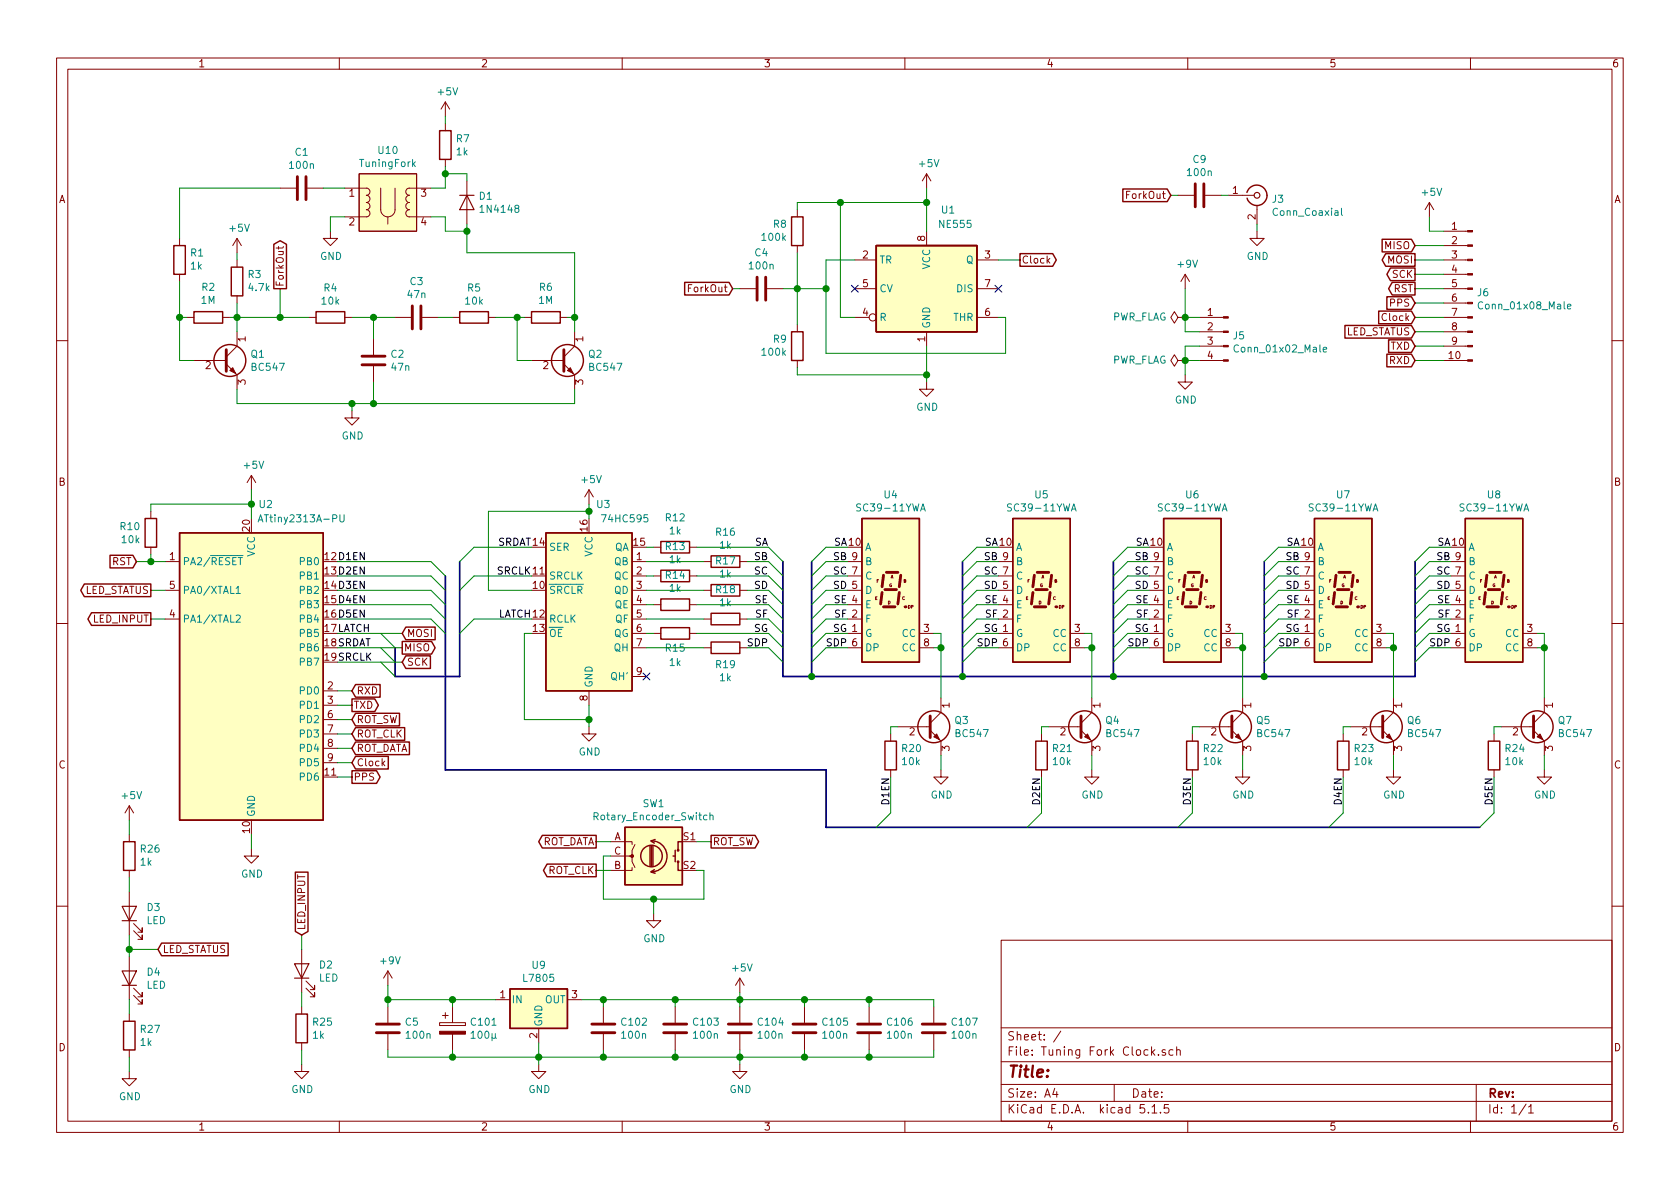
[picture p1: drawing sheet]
<svg xmlns="http://www.w3.org/2000/svg" width="297mm" height="210mm" viewBox="0 0 297 210" stroke-linecap="round" stroke-linejoin="round" font-family="sans-serif">
<g fill="none" stroke="#840000" stroke-width=".18">
<path d="M10 10.3h277v189.9h-277zM12 12.2h273v186.1h-273zM60 10.3v1.9M110 10.3v1.9M160 10.3v1.9M210 10.3v1.9M260 10.3v1.9M141 37.1v1.2M41.9 42.2l-.8 1.2M41.9 42.2v2.5M41.9 42.2l.8 1.2M130.8 51h2.8"/>
<path d="M135.6 51h2.8M141 43.4v1.3M141 57.4v1.3M10 60.2h2M141 63.7v1.3M285 60.2h2M111.8 99.3h2.5M10 110.3h2M111.8 101.8h2.5M111.8 104.4h2.5M111.8 106.9h2.5M111.8 109.5h2.5"/>
<path d="M111.8 112h2.5M111.8 114.5h2.5M111.8 119.6h2.5M285 110.3h2M104.1 122.2v2.5M157.5 129.8v1.3M157.5 136.1v1.3M158.7 128.5h5.8M164.5 129.2l1.9 1.9v2.5M166.4 136.1v1.3h1.2l-1.2 1.3-1.3-1.3h1.3M166.4 123.4v2.6l-1.9 1.9M184.1 129.8v1.3"/>
<path d="M184.1 136.1v1.3M185.4 128.5h5.7M191.1 129.2l1.9 1.9v2.5M193 136.1v1.3h1.3l-1.3 1.3-1.2-1.3h1.2M193 123.4v2.6l-1.9 1.9M22.9 142.5l-.8 1.3M22.9 142.5v2.5M22.9 157.7v7.6M22.9 142.5l.7 1.3M10 160.2h2M23.6 164.6l1.5 1.5v-.8v.8h-.7M23.6 163.3l1.5 1.5v-.7v.7h-.7"/>
<path d="M177 166.3h108v32h-108zM285 160.2h2M60 198.3v1.9M95.2 188.2v1.3h1.3l-1.3 1.2-1.2-1.2h1.2M110 198.3v1.9M160 198.3v1.9M177 194.8h108M177 191.8h108M177 187.8h108M177 181.8h108M186.5 192.5l-.4 1h1M186.8 193v1"/>
<path d="M187.6 182.3l-1.3 2M197 191.8v3M202.3 195.3h-.7l-.1 .7 .3-.1 .5 .1 .1 .2-.1 .5-.2 .1-.6-.1M203 196.7v.1M203.7 195.8l.4-.5v1.5M203.7 196.8h.8M203.8 186l.4 .6M204.2 185.6l-.6 .6M204.8 186.5v.1M205.2 196.7v.1M206 185.7a.37 .37 0 0 0-.5 .1v.2l.5 .2 .1 .1-.2 .3-.4-.1M206.6 195.3h-.7l-.1 .7 .2-.1 .6 .1 .1 .2-.1 .5-.2 .1-.6-.1"/>
<path d="M207.4 185.7l-.4-.1-.3 .3 .1 .6 .2 .1 .4-.1M208.1 185.7a.37 .37 0 0 1 .6 .1v.8M208.1 185.1v1.5M210 198.3v1.9M260 198.3v1.9M261 191.8v6.5M269.8 195.2l-1.2 2M270.3 195.8l.4-.5v1.5M270.3 196.8h.8"/>
</g>
<g fill="none" stroke="#840000" stroke-width=".25">
<path d="M140 38.3h2v5.1h-2zM140 58.7h2v5h-2zM96.5 94.2h15.3v28h-15.3zM179.1 91.7h10.1v25.4h-10.1zM156.5 131.1h2v5h-2zM183.1 131.1h2.1v5h-2.1z"/>
<circle cx="165.1" cy="128.5" r="2.82"/>
<circle cx="191.8" cy="128.5" r="2.82"/>
</g>
<path d="M133.9 49v4.1M135.4 49v4.1M182.6 104.8l-.2 2M182.9 107.3h2M182.9 101.7l-.3 2.1M183.1 104.3h2.1M183.4 101.2h2M185.7 104.8l-.3 2M185.9 101.7l-.2 2.1M164.5 126.6v3.8M191.1 126.6v3.8" fill="none" stroke="#840000" stroke-width=".51"/>
<g fill="#840000" stroke="#840000" stroke-width=".18">
<path d="M191.8 130.3l.5-.5 .5 1z"/>
<path d="M165.1 130.3l.5-.5 .5 1z"/>
</g>
<g fill="#ffffc2" stroke="#ffffc2" stroke-width=".18">
<path d="M96.5 94.2h15.3v28h-15.3z"/>
<path d="M179.1 91.7h10.1v25.4h-10.1z"/>
</g>
<path d="M21.6 160.3h2.5l-1.2 2.5zM21.6 162.8h2.5" fill="none" stroke="#840000" stroke-width=".2"/>
<circle cx="186.7" cy="107.3" r=".25" fill="#840000"/>
<g fill="none" stroke="#840000" stroke-width=".18">
<path d="M61 33.3h3.8a.63 .63 0 0 1 .6 .6 .63 .63 0 0 1-.6 .6 .63 .63 0 0 1 .6 .7 .63 .63 0 0 1-.6 .6 .63 .63 0 0 1 .6 .6 .63 .63 0 0 1-.6 .7 .63 .63 0 0 1 .6 .6 .63 .63 0 0 1-.6 .6h-3.8M63.5 30.7h10.2v10.2h-10.2zM67.3 33.3v3.8a1.27 1.27 0 0 0 1.3 1.2 1.27 1.27 0 0 0 1.2-1.2v-3.8M68.6 38.3v1.3M76.2 33.3h-3.8a.63 .63 0 0 0-.6 .6 .63 .63 0 0 0 .6 .6 .63 .63 0 0 0-.6 .7 .63 .63 0 0 0 .6 .6 .63 .63 0 0 0-.6 .6 .63 .63 0 0 0 .6 .7 .63 .63 0 0 0-.6 .6 .63 .63 0 0 0 .6 .6h3.8M163.8 30.7l-.7 1.3M163.8 30.7v2.6M163.8 30.7l.8 1.3M208.3 56.1l-.7-1-.6 1 .6 1 .7-1h1.2M209.5 56.1h.1M208.3 63.7l-.7-1-.6 1 .6 1.1 .7-1.1h1.2M209.5 66.3v1.3h1.3l-1.3 1.2-1.2-1.2h1.2"/>
<path d="M209.5 63.7h.1M29.2 99.3h2.5M176.5 99.3h2.6M29.2 109.5h2.5M29.2 104.4h2.5M176.5 112h2.6M176.5 109.5h2.6M176.5 106.9h2.6M176.5 104.4h2.6M176.5 114.5h2.6M176.5 101.8h2.6M189.2 112h2.6"/>
<path d="M189.2 114.5h2.6M57.1 122.2h2.6M57.1 124.7h2.6M57.1 127.2h2.6M57.1 129.8h2.6M57.1 132.3h2.6M57.1 134.9h2.6M22.9 147.6v1.2M22.9 153.9v1.3M22.9 169.2v7.6M22.9 179.3v1.3M23.6 176l1.5 1.5v-.7v.7h-.7"/>
<path d="M23.6 174.7l1.5 1.6v-.8v.8h-.7M53.3 167.9v7.6M53.3 178v1.3M54.1 174.7l1.5 1.6v-.8v.8h-.7M54.1 173.5l1.5 1.5v-.8v.8h-.7M22.9 189.5v1.2h1.2l-1.2 1.3-1.3-1.3h1.3M22.9 185.7v1.2M53.3 184.4v1.3"/>
</g>
<path d="M73.1 29l.3 .5M73.4 28.6l-.5 .5M42 98.2h1M42.1 98.6h.7M45.6 92.3l.5-1.3 .4 1.3M45.8 91.9h.6M60.1 91v1.1l.3 .2 .3-.1 .1-.1v-1.1M189.4 90.4l.5-1.3 .4 1.3M41.8 108.9l.4-.1 .3 .3-.8 .9h.8M41.8 104l.3-.3v1.2M41.8 104.9h.7" fill="none" stroke="#008484" stroke-width=".18"/>
<path d="M31.7 94.2h25.4v50.8h-25.4zM259.1 91.7h10.1v25.4h-10.1zM21.8 148.8h2.1v5.1h-2.1zM52.3 179.3h2.1v5.1h-2.1zM21.8 180.6h2.1v5.1h-2.1z" fill="none" stroke="#840000" stroke-width=".25"/>
<g fill="#ffffc2" stroke="#ffffc2" stroke-width=".18">
<path d="M63.5 30.7h10.2v10.2h-10.2z"/>
<path d="M31.7 94.2h25.4v50.8h-25.4z"/>
<path d="M259.1 91.7h10.1v25.4h-10.1z"/>
</g>
<path d="M21.6 171.7h2.5l-1.2 2.5zM21.6 174.2h2.5M52.1 170.4h2.5l-1.3 2.6zM52.1 173h2.5" fill="none" stroke="#840000" stroke-width=".2"/>
<path d="M262.6 104.8l-.2 2M262.9 107.3h2M262.9 101.7l-.3 2.1M263.1 104.3h2.1M263.4 101.2h2M265.7 104.8l-.3 2M265.9 101.7l-.2 2.1" fill="none" stroke="#840000" stroke-width=".51"/>
<circle cx="266.7" cy="107.3" r=".25" fill="#840000"/>
<g fill="none" stroke="#840000" stroke-width=".18">
<path d="M26.7 90.4v1.3M26.7 96.8v1.2M256.5 99.3h2.6M256.5 112h2.6M256.5 109.5h2.6M256.5 106.9h2.6M256.5 104.4h2.6M256.5 114.5h2.6M256.5 101.8h2.6M269.2 112h2.6M269.2 114.5h2.6M246.4 136.1v1.3h1.2l-1.2 1.3-1.3-1.3h1.3"/>
<path d="M106.7 178v2.8M119.4 178v2.8M130.8 173l-.8 1.2M130.8 173v2.5M130.8 178v2.8M130.8 173l.8 1.2M142.2 178v2.8M153.7 178v2.8M53.3 188.2v1.3h1.3l-1.3 1.2-1.2-1.2h1.2M106.7 182.9v2.8M119.4 182.9v2.8M130.8 188.2v1.3h1.3l-1.3 1.2-1.3-1.2h1.3"/>
<path d="M130.8 182.9v2.8M142.2 182.9v2.8M153.7 182.9v2.8"/>
</g>
<path d="M269.4 90.4l.5-1.3 .4 1.3" fill="none" stroke="#008484" stroke-width=".18"/>
<g fill="none" stroke="#840000" stroke-width=".51">
<path d="M156 104.8l-.3 2M156.2 107.3h2M156.2 101.7l-.2 2.1M156.5 104.3h2M156.7 101.2h2M159 104.8l-.3 2M159.3 101.7l-.3 2.1M104.6 182.6h4.1M104.6 181.1h4.1M117.3 182.6h4.1M117.3 181.1h4.1M128.8 182.6h4"/>
<path d="M128.8 181.1h4M140.2 182.6h4.1M140.2 181.1h4.1M151.6 182.6h4.1M151.6 181.1h4.1"/>
</g>
<path d="M25.7 91.7h2v5.1h-2zM152.4 91.7h10.2v25.4h-10.2z" fill="none" stroke="#840000" stroke-width=".25"/>
<path d="M152.4 91.7h10.2v25.4h-10.2z" fill="#ffffc2" stroke="#ffffc2" stroke-width=".18"/>
<circle cx="160" cy="107.3" r=".25" fill="#840000"/>
<g fill="none" stroke="#840000" stroke-width=".18">
<path d="M209.5 48.5l-.7 1.3M209.5 48.5v2.5M209.5 48.5l.8 1.3M255.3 58.7h4.2M255.3 56.1h4.2M255.3 53.6h4.2M255.3 51h4.2M255.3 48.5h4.2M255.3 46h4.2M255.3 43.4h4.2M255.3 40.9h4.2M62.2 72.6v1.3h1.3l-1.3 1.3-1.2-1.3h1.2"/>
<path d="M255.3 63.7h4.2M255.3 61.2h4.2M104.1 86.6l-.7 1.3M104.1 86.6v2.5M104.1 86.6l.8 1.3M149.9 99.3h2.5M115.6 106.9h1.2M121.9 106.9h1.3M149.9 112h2.5M149.9 109.5h2.5M149.9 106.9h2.5M149.9 104.4h2.5"/>
<path d="M149.9 114.5h2.5M149.9 101.8h2.5M162.6 112h2.5M162.6 114.5h2.5M104.1 128.5v1.3h1.3l-1.3 1.3-1.2-1.3h1.2M210.8 129.8v1.3M210.8 136.1v1.3M212.1 128.5h5.7M217.8 129.2l1.9 1.9v2.5M219.7 136.1v1.3h1.3l-1.3 1.3-1.3-1.3h1.3M219.7 123.4v2.6l-1.9 1.9M237.5 129.8v1.3"/>
<path d="M237.5 136.1v1.3M238.8 128.5h5.7M244.5 129.2l1.9 1.9v2.5M246.4 123.4v2.6l-1.9 1.9M264.2 129.8v1.3M264.2 136.1v1.3M265.4 128.5h5.7M271.1 129.2l1.9 1.9v2.5M273 136.1v1.3h1.3l-1.3 1.3-1.2-1.3h1.2M273 123.4v2.6l-1.9 1.9M44.4 150.1v1.3h1.3l-1.3 1.2-1.2-1.2h1.2M68.6 171.7l-.8 1.3"/>
<path d="M68.6 171.7v2.5M68.6 178v2.8M68.6 171.7l.7 1.3M78.2 179.6h1M78.7 179.1v1M80 178v2.8M87.6 176.8h2.6M100.3 176.8h2.6M68.6 182.9v2.8M77.7 180.8h4.6v.6h-4.6zM80 182.9v2.8M95.2 181.9v2.5"/>
</g>
<path d="M277.1 54.2l.6-.1v-.3h-.4l-.2 .2 .1 .6h.5M162.8 90.4l.4-1.3 .4 1.3" fill="none" stroke="#008484" stroke-width=".18"/>
<g fill="#840000" stroke="#840000" stroke-width=".18">
<path d="M77.7 182.4h4.6v.5h-4.6z"/>
<path d="M271.8 130.3l.5-.5 .5 1z"/>
<path d="M245.1 130.3l.5-.5 .5 1z"/>
<path d="M218.4 130.3l.5-.5 .6 1z"/>
<path d="M259.5 63.6h.8v.3h-.8z"/>
<path d="M259.5 61.1h.8v.2h-.8z"/>
<path d="M259.5 58.5h.8v.3h-.8z"/>
<path d="M259.5 56h.8v.3h-.8z"/>
<path d="M259.5 53.5h.8v.2h-.8z"/>
<path d="M259.5 50.9h.8v.3h-.8z"/>
<path d="M259.5 48.4h.8v.2h-.8z"/>
<path d="M259.5 45.8h.8v.3h-.8z"/>
<path d="M259.5 43.3h.8v.3h-.8z"/>
<path d="M259.5 40.8h.8v.2h-.8z"/>
</g>
<g fill="none" stroke="#840000" stroke-width=".25">
<path d="M205.7 91.7h10.2v25.4h-10.2zM116.8 105.9h5.1v2h-5.1zM209.8 131.1h2v5h-2zM236.5 131.1h2v5h-2zM263.1 131.1h2.1v5h-2.1zM90.2 174.9h10.1v7h-10.1z"/>
<circle cx="218.4" cy="128.5" r="2.82"/>
<circle cx="245.1" cy="128.5" r="2.82"/>
<circle cx="271.8" cy="128.5" r="2.82"/>
</g>
<path d="M209.3 104.8l-.3 2M209.5 107.3h2.1M209.5 101.7l-.2 2.1M209.8 104.3h2M210.1 101.2h2M212.3 104.8l-.2 2M212.6 101.7l-.3 2.1M217.8 126.6v3.8M244.5 126.6v3.8M271.1 126.6v3.8M66.5 182.6h4.1M66.5 181.1h4.1" fill="none" stroke="#840000" stroke-width=".51"/>
<g fill="#ffffc2" stroke="#ffffc2" stroke-width=".18">
<path d="M90.2 174.9h10.1v7h-10.1z"/>
<path d="M205.7 91.7h10.2v25.4h-10.2z"/>
</g>
<circle cx="213.4" cy="107.3" r=".25" fill="#840000"/>
<g fill="none" stroke="#840000" stroke-width=".18">
<path d="M49.5 33.3h2.8M54.4 33.3h2.7M78.7 21.8v1.3M78.7 28.2v1.3M82.5 32v7.6M208.3 34.5h2.8M213.1 34.5h2.8M217.2 34.5h4.5M222.2 36.3v3.3M252.7 35.8l-.7 1.3M252.7 35.8v2.5M252.7 35.8l.8 1.3"/>
<path d="M31.7 42.2v1.2M31.7 48.5v1.3M33 56.1h1.3M39.4 56.1h1.2M41.9 46v1.2M41.9 52.3v1.3M41.9 58.7v2.5l-1.9 1.9M54.6 56.1h1.3M58.4 40.9v1.3h1.3l-1.3 1.2-1.3-1.2h1.3M61 56.1h1.2M66 59.9v2.8M69.8 56.1h2.8"/>
<path d="M74.7 56.1h2.8M80 56.1h1.3M86.4 56.1h1.2M92.7 56.1h1.3M99.1 56.1h1.2M101.6 58.7v2.5l-1.9 1.9M151.1 56.1h2.6M151.1 46h3.8M151.1 51h3.8M163.8 40.9v2.5M163.8 58.7v2.5M172.7 56.1h3.8"/>
<path d="M172.7 46h3.8M172.7 51h3.8M212.1 56.1h4.2M212.1 58.7h4.2M34.3 63.7h5.7M40 64.4l1.9 1.9v2.5M66 64.8v2.8M94 63.7h5.7M99.7 64.4l1.9 1.9v2.5M212.1 63.7h4.2M212.1 61.2h4.2M44.4 84.1l-.7 1.2"/>
<path d="M44.4 84.1v2.5M44.4 84.1l.8 1.2M115.6 96.8h1.2M121.9 96.8h1.3M124.5 99.3h1.2M130.8 99.3h1.3M203.2 99.3h2.5M115.6 112h1.2M115.6 101.8h1.2M121.9 112h1.3M121.9 101.8h1.3M124.5 109.5h1.2"/>
<path d="M124.5 104.4h1.2M124.5 114.5h1.2M130.8 109.5h1.3M130.8 104.4h1.3M130.8 114.5h1.3M203.2 112h2.5M203.2 109.5h2.5M203.2 106.9h2.5M203.2 104.4h2.5M203.2 114.5h2.5M203.2 101.8h2.5M215.9 112h2.5"/>
<path d="M215.9 114.5h2.5M107.9 148.8h3.9v.5M107.9 151.4h3.9v1l.5 1M111.8 153.4v.5h-3.9M112.3 149.3l-.5 1.1v1h-.5M115.6 161.5v1.3h1.2l-1.2 1.3-1.3-1.3h1.3M165.1 178v2.8M165.1 182.9v2.8"/>
<circle cx="154.3" cy="56.1" r=".63"/>
</g>
<path d="M237.2 36.8v1.1l.2 .2M234 61.8l.6-.1-.1-.2-.4-.1-.1 .2v.6h.5M216.1 90.4l.4-1.3 .4 1.3M125 144.2l-.4-.1-.2 .3 .1 .5h.5M125.5 144.3l.2-.2 .3 .1 .1 .8M125.5 143.7v1.3" fill="none" stroke="#008484" stroke-width=".18"/>
<g fill="none" stroke="#840000" stroke-width=".25">
<path d="M77.7 23.1h2.1v5.1h-2.1zM220.5 34a1.8 1.8 0 0 1 2.7-1 1.8 1.8 0 0 1 .1 2.9 1.8 1.8 0 0 1-2.8-.9M30.7 43.4h2.1v5.1h-2.1zM34.3 55.1h5.1v2h-5.1zM40.9 47.2h2v5.1h-2zM55.9 55.1h5.1v2h-5.1zM81.3 55.1h5.1v2h-5.1zM94 55.1h5.1v2h-5.1zM154.9 43.4h17.8v15.3h-17.8zM116.8 95.8h5.1v2h-5.1zM125.7 98.3h5.1v2h-5.1zM232.4 91.7h10.2v25.4h-10.2z"/>
<path d="M116.8 100.8h5.1v2.1h-5.1zM116.8 111h5.1v2h-5.1zM125.7 103.4h5.1v2h-5.1zM125.7 108.5h5.1v2h-5.1zM125.7 113.5h5.1v2.1h-5.1zM110.5 146.3h10.1v10.2h-10.1zM114.9 149.6v3.6M115.2 148.7a2.74 2.74 0 0 1 2.7 2.7 2.74 2.74 0 0 1-2.7 2.8M115.2 149.6v3.6M115.4 149.6v3.6M115.7 153.8l-.6 .4 .7 .2M115.8 148.5l-.7 .2 .6 .4"/>
<path d="M119 151.4h.4M119.4 150.4v2M119.9 152.4v1.5h.7M120.6 148.8h-.7v1.6"/>
<circle cx="40.6" cy="63.7" r="2.82"/>
<circle cx="100.3" cy="63.7" r="2.82"/>
<circle cx="115.2" cy="151.4" r="1.9"/>
<circle cx="119.9" cy="150.4" r=".13"/>
<circle cx="119.9" cy="152.4" r=".13"/>
</g>
<g fill="none" stroke="#840000" stroke-width=".51">
<path d="M52.6 31.2v4.1M54.1 31.2v4.1M211.3 32.5v4.1M212.9 32.5v4.1M72.9 54.1v4.1M74.4 54.1v4.1M40 61.8v3.9M64 64.5h4.1M64 63h4.1M99.7 61.8v3.9M236 104.8l-.3 2M236.2 107.3h2.1"/>
<path d="M236.2 101.7l-.2 2.1M236.5 104.3h2M236.7 101.2h2.1M239 104.8l-.2 2M239.3 101.7l-.3 2.1M163.1 182.6h4M163.1 181.1h4"/>
</g>
<g fill="#ffffc2" stroke="#ffffc2" stroke-width=".18">
<path d="M154.9 43.4h17.8v15.3h-17.8z"/>
<path d="M110.5 146.3h10.1v10.2h-10.1z"/>
<path d="M232.4 91.7h10.2v25.4h-10.2z"/>
</g>
<g fill="#840000" stroke="#840000" stroke-width=".18">
<path d="M100.3 65.5l.5-.5 .5 1z"/>
<path d="M40.6 65.5l.5-.5 .6 1z"/>
<path d="M216.3 63.6h.9v.3h-.9z"/>
<path d="M216.3 61.1h.9v.2h-.9z"/>
<path d="M216.3 58.5h.9v.3h-.9z"/>
<path d="M216.3 56h.9v.3h-.9z"/>
<circle cx="111.8" cy="151.4" r=".25"/>
</g>
<g fill="none" stroke="#840000" stroke-width=".2">
<path d="M81.3 34.5h2.5M82.5 34.5l1.3 2.6h-2.5z"/>
<circle cx="222.3" cy="34.5" r=".51"/>
</g>
<circle cx="240" cy="107.3" r=".25" fill="#840000"/>
<g fill="none" stroke="#840000" stroke-width=".18">
<path d="M78.7 18l-.7 1.3M78.7 18v2.6M78.7 18l.8 1.3M49.3 43.6v.5M50.1 43.6l-.2 .3h-1.1M222.2 40.9v1.3h1.3l-1.3 1.2-1.2-1.2h1.2M163.8 67.6v1.2h1.3l-1.3 1.3-1.2-1.3h1.2M229.9 99.3h2.5M229.9 112h2.5M229.9 109.5h2.5M229.9 106.9h2.5M229.9 104.4h2.5"/>
<path d="M229.9 114.5h2.5M229.9 101.8h2.5M242.6 112h2.5M242.6 114.5h2.5"/>
</g>
<path d="M242.8 90.4l.4-1.3 .4 1.3" fill="none" stroke="#008484" stroke-width=".18"/>
<path d="M81.3 99.3v20.3h-11.5v-5.1M138.4 99.3v20.3h111.8v-20.3M143.5 99.3v20.3M170.2 99.3v20.3M196.8 99.3v20.3M223.5 99.3v20.3M78.7 101.8v34.3h67.3v10.2h115.6" fill="none" stroke="#000084" stroke-width=".3"/>
<g fill="none" stroke="#008400" stroke-width=".18">
<path d="M49.5 33.3h-17.8v8.9M57.1 33.3h3.9M61 38.3h-2.6v2.6M76.2 38.3h2.5v2.6h3.8M78.7 30.7h3.8v1.3M78.7 20.6v1.2M78.7 29.5v3.8h-2.5M82.5 39.6v5.1h19.1v14M148.6 35.8v20.3h2.5M163.8 35.8h-22.8v1.3M163.8 33.3v7.6M207 34.5h1.3"/>
<path d="M215.9 34.5h1.3M222.2 39.6v1.3M252.7 38.3v2.6h2.6M31.7 56.1h1.3M31.7 49.8v13.9h2.6M40.6 56.1h14M41.9 44.7v1.3M41.9 53.6v5.1M49.5 51v5.1M62.2 56.1h7.6M66 56.1v3.8M77.5 56.1h2.5"/>
<path d="M87.6 56.1h5.1M91.4 56.1v7.6h2.6M100.3 56.1h1.3M129.5 51h1.3M138.4 51h7.6M141 44.7v12.7M151.1 46h-5.1v16.5h31.8v-6.4h-1.3M176.5 46h3.8M209.5 51v7.7h2.6M209.5 56.1h2.6M250.2 58.7h5.1M250.2 51h5.1"/>
<path d="M250.2 53.6h5.1M250.2 56.1h5.1M250.2 48.5h5.1M250.2 46h5.1M250.2 43.4h5.1M41.9 68.8v2.6h59.7v-2.6M62.2 71.4v1.2M66 67.6v3.8M141 65v1.3h22.8M163.8 61.2v6.4M209.5 63.7h2.6M212.1 61.2h-2.6v5.1"/>
<path d="M250.2 61.2h5.1M250.2 63.7h5.1M24.1 99.3h5.1M26.7 98v1.3M44.4 89.1h-17.7v1.3M44.4 86.6v5.1M59.7 99.3h16.5l2.5 2.5M94 96.8h-10.2l-2.5 2.5M104.1 90.4h-17.7v14h7.6M104.1 89.1v2.6M114.3 96.8h1.3M114.3 99.3h10.2"/>
<path d="M123.2 96.8h12.7l2.5 2.5M132.1 99.3h3.8l2.5 2.5M149.9 96.8h-3.9l-2.5 2.5M149.9 99.3h-3.9l-2.5 2.5M176.5 96.8h-3.8l-2.5 2.5M176.5 99.3h-3.8l-2.5 2.5M203.2 96.8h-3.8l-2.6 2.5M203.2 99.3h-3.8l-2.6 2.5M229.9 96.8h-3.8l-2.6 2.5M229.9 99.3h-3.8l-2.6 2.5M256.5 96.8h-3.8l-2.5 2.5M256.5 99.3h-3.8l-2.5 2.5"/>
<path d="M26.7 109.5h2.5M26.7 104.4h2.5M59.7 114.5h11.4M59.7 106.9h16.5l2.5 2.6M59.7 109.5h16.5l2.5 2.5M59.7 112h11.4M59.7 104.4h16.5l2.5 2.5M59.7 101.8h16.5l2.5 2.6M59.7 117.1h11.4M67.3 112l2.5 2.5M67.3 114.5l2.5 2.6M67.3 117.1l2.5 2.5"/>
<path d="M94 109.5h-10.2l-2.5 2.5M94 112h-1.3v15.2h11.4M94 101.8h-10.2l-2.5 2.6M114.3 114.5h10.2M114.3 106.9h1.3M114.3 109.5h10.2M114.3 112h1.3M114.3 104.4h10.2M114.3 101.8h1.3M123.2 106.9h12.7l2.5 2.6M123.2 112h12.7l2.5 2.5M123.2 101.8h12.7l2.5 2.6"/>
<path d="M132.1 114.5h3.8l2.5 2.6M132.1 109.5h3.8l2.5 2.5M132.1 104.4h3.8l2.5 2.5M149.9 114.5h-3.9l-2.5 2.6M149.9 106.9h-3.9l-2.5 2.6M149.9 109.5h-3.9l-2.5 2.5M149.9 112h-3.9l-2.5 2.5M149.9 104.4h-3.9l-2.5 2.5M149.9 101.8h-3.9l-2.5 2.6M165.1 114.5h1.3M165.1 112h1.3v11.4M176.5 114.5h-3.8l-2.5 2.6"/>
<path d="M176.5 106.9h-3.8l-2.5 2.6M176.5 109.5h-3.8l-2.5 2.5M176.5 112h-3.8l-2.5 2.5M176.5 104.4h-3.8l-2.5 2.5M176.5 101.8h-3.8l-2.5 2.6M191.8 114.5h1.2M191.8 112h1.2v11.4M203.2 114.5h-3.8l-2.6 2.6M203.2 106.9h-3.8l-2.6 2.6M203.2 109.5h-3.8l-2.6 2.5M203.2 112h-3.8l-2.6 2.5M203.2 104.4h-3.8l-2.6 2.5"/>
<path d="M203.2 101.8h-3.8l-2.6 2.6M218.4 114.5h1.3M218.4 112h1.3v11.4M229.9 114.5h-3.8l-2.6 2.6M229.9 106.9h-3.8l-2.6 2.6M229.9 109.5h-3.8l-2.6 2.5M229.9 112h-3.8l-2.6 2.5M229.9 104.4h-3.8l-2.6 2.5M229.9 101.8h-3.8l-2.6 2.6M245.1 114.5h1.3M245.1 112h1.3v11.4M256.5 114.5h-3.8l-2.5 2.6"/>
<path d="M256.5 106.9h-3.8l-2.5 2.6M256.5 109.5h-3.8l-2.5 2.5M256.5 112h-3.8l-2.5 2.5M256.5 104.4h-3.8l-2.5 2.5M256.5 101.8h-3.8l-2.5 2.6M271.8 114.5h1.2M271.8 112h1.2v11.4M59.7 124.7h2.5M59.7 122.2h2.5M59.7 137.4h2.5M59.7 134.9h2.5M59.7 127.2h2.5"/>
<path d="M59.7 129.8h2.5M59.7 132.3h2.5M104.1 124.7v3.8M157.5 137.4v6.4l-2.6 2.5M158.7 128.5h-1.2v1.3M166.4 133.6v2.5M184.1 137.4v6.4l-2.5 2.5M185.4 128.5h-1.3v1.3M193 133.6v2.5M210.8 137.4v6.4l-2.5 2.5M212.1 128.5h-1.3v1.3M219.7 133.6v2.5"/>
<path d="M237.5 137.4v6.4l-2.6 2.5M238.8 128.5h-1.3v1.3M246.4 133.6v2.5M264.2 137.4v6.4l-2.6 2.5M265.4 128.5h-1.2v1.3M273 133.6v2.5M22.9 145v2.6M22.9 155.2v2.5M44.4 147.6v2.5M105.4 153.9h2.5M105.4 148.8h2.5M107.9 151.4h-1.2v7.6h17.8v-5.1h-1.3"/>
<path d="M115.6 159v2.5M123.2 148.8h2.5M22.9 165.3v3.9M22.9 176.8v2.5M22.9 167.9h5M53.3 165.3v2.6M53.3 175.5v2.5M68.6 176.8h19M68.6 174.2v3.8M80 176.8v1.2M102.9 176.8h62.2v1.2M106.7 176.8v1.2"/>
<path d="M119.4 176.8v1.2M130.8 175.5v2.5M142.2 176.8v1.2M153.7 176.8v1.2M22.9 186.9v2.6M53.3 185.7v2.5M68.6 185.7v1.2h96.5v-1.2M80 185.7v1.2M95.2 184.4v3.8M106.7 185.7v1.2M119.4 185.7v1.2M130.8 185.7v2.5"/>
<path d="M142.2 185.7v1.2M153.7 185.7v1.2"/>
</g>
<g fill="none" stroke="#840000" stroke-width=".25">
<path d="M198.5 33.4h7.9l.6 1.1-.6 1.2h-7.9zM48.4 43.2l1.1-.6 1.1 .6v7.8h-2.2zM121.1 49.9h7.8l.6 1.1-.6 1.2h-7.8zM180.3 44.9h5.8l.7 1.1-.7 1.1h-5.8zM237.8 57.6h11.8l.6 1.1-.6 1.1h-11.8zM243.8 55h5.8l.6 1.1-.6 1.1h-5.8zM244.4 42.3h5.2l.6 1.1-.6 1.1h-5.2zM245 44.9h5.2v2.2h-5.2l-.6-1.1zM245.2 52.5h4.4l.6 1.1-.6 1.1h-4.4zM245.8 47.4h4.4v2.2h-4.4l-.6-1.1zM246.2 49.9h4v2.3h-4l-.7-1.2zM245.2 62.6h4.4l.6 1.1-.6 1.2h-4.4z"/>
<path d="M245.5 60.1h4.1l.6 1.1-.6 1.1h-4.1zM19.5 98.2h4l.6 1.1-.6 1.1h-4zM14.9 103.3h11.8v2.2h-11.8l-.6-1.1zM16.2 108.4h10.5v2.2h-10.5l-.7-1.1zM71.1 113.4h5.2l.6 1.1-.6 1.2h-5.2zM71.8 110.9h5.1v2.2h-5.1l-.7-1.1zM71.8 116h4.3v2.2h-4.3l-.7-1.1zM62.2 123.6h4.1l.6 1.1-.6 1.1h-4.1zM62.2 136.3h4.4l.6 1.1-.6 1.1h-4.4zM62.9 128.7h8.7v2.2h-8.7l-.7-1.1zM62.9 121.1h4.3v2.2h-4.3l-.7-1.1zM62.9 126.1h7.7v2.3h-7.7l-.7-1.2z"/>
<path d="M62.9 131.2h9.5v2.2h-9.5l-.7-1.1zM62.9 133.8h5.8v2.2h-5.8l-.7-1.1zM52.2 154.2h2.3v10.5l-1.2 .6-1.1-.6zM95.9 147.7h9.5v2.3h-9.5l-.7-1.2zM96.7 152.8h8.7v2.2h-8.7l-.6-1.1zM125.7 147.7h7.8l.6 1.1-.6 1.2h-7.8zM28.6 166.8h11.7v2.2h-11.7l-.7-1.1z"/>
</g>
<g fill="#008400" stroke="#008400" stroke-width=".25">
<circle cx="104.1" cy="127.2" r=".51"/>
<circle cx="119.4" cy="186.9" r=".51"/>
<circle cx="130.8" cy="186.9" r=".51"/>
<circle cx="26.7" cy="99.3" r=".51"/>
<circle cx="91.4" cy="56.1" r=".51"/>
<circle cx="31.8" cy="56.1" r=".51"/>
<circle cx="66" cy="56.1" r=".51"/>
<circle cx="246.4" cy="114.5" r=".51"/>
<circle cx="104.1" cy="90.4" r=".51"/>
<circle cx="119.4" cy="176.8" r=".51"/>
<circle cx="153.7" cy="176.8" r=".51"/>
<circle cx="153.7" cy="186.9" r=".51"/>
<circle cx="130.8" cy="176.8" r=".51"/>
<circle cx="193" cy="114.5" r=".51"/>
<circle cx="219.7" cy="114.5" r=".51"/>
<circle cx="41.9" cy="56.1" r=".51"/>
<circle cx="22.9" cy="167.9" r=".51"/>
<circle cx="101.6" cy="56.1" r=".51"/>
<circle cx="44.5" cy="89.1" r=".51"/>
<circle cx="148.6" cy="35.8" r=".51"/>
<circle cx="106.7" cy="186.9" r=".51"/>
<circle cx="106.7" cy="176.8" r=".51"/>
<circle cx="143.5" cy="119.6" r=".51"/>
<circle cx="141" cy="51" r=".51"/>
<circle cx="95.2" cy="186.9" r=".51"/>
<circle cx="68.6" cy="176.8" r=".51"/>
<circle cx="115.6" cy="159" r=".51"/>
<circle cx="209.6" cy="63.7" r=".51"/>
<circle cx="80" cy="186.9" r=".51"/>
<circle cx="163.8" cy="35.8" r=".51"/>
<circle cx="80" cy="176.8" r=".51"/>
<circle cx="209.6" cy="56.1" r=".51"/>
<circle cx="146.1" cy="51" r=".51"/>
<circle cx="166.4" cy="114.5" r=".51"/>
<circle cx="142.2" cy="176.8" r=".51"/>
<circle cx="223.5" cy="119.6" r=".51"/>
<circle cx="78.7" cy="30.7" r=".51"/>
<circle cx="196.9" cy="119.6" r=".51"/>
<circle cx="170.2" cy="119.6" r=".51"/>
<circle cx="273" cy="114.5" r=".51"/>
<circle cx="163.8" cy="66.3" r=".51"/>
<circle cx="82.6" cy="40.9" r=".51"/>
<circle cx="49.5" cy="56.1" r=".51"/>
<circle cx="142.2" cy="186.9" r=".51"/>
<circle cx="62.2" cy="71.4" r=".51"/>
<circle cx="66" cy="71.4" r=".51"/>
</g>
<path d="M150.5 50.4l1.2 1.3M151.7 50.4l-1.2 1.3M175.9 50.4l1.2 1.3M177.1 50.4l-1.2 1.3M113.7 119l1.2 1.2M114.9 119l-1.2 1.2" fill="none" stroke="#000084" stroke-width=".18"/>
<text font-size="2.8" fill="#840000" x="178" y="190.5">Title:</text>
<g font-size="2.1" fill="#840000">
<text x="178" y="184">Sheet: /</text>
<text x="178" y="186.7">File: Tuning Fork Clock.sch</text>
<text x="178" y="196.9">KiCad E.D.A. kicad 5.1.5</text>
<text x="178" y="194.1">Size: A4</text>
<text x="200" y="194.1">Date:</text>
<text x="263" y="194.1">Rev:</text>
<text x="263" y="196.9">Id: 1/1</text>
</g>
<g font-size="1.8" fill="#840000">
<text x="35" y="11.9">1</text>
<text x="85" y="11.9">2</text>
<text x="135" y="11.9">3</text>
<text x="185" y="11.9">4</text>
<text x="235" y="11.9">5</text>
<text x="285" y="11.9">6</text>
<text x="10.4" y="35.9">A</text>
<text x="61.7" y="34.8">1</text>
<text x="74.4" y="34.8">3</text>
<text x="199.3" y="35.2">ForkOut</text>
<text x="218" y="34.3">1</text>
<text x="285.4" y="35.9">A</text>
<text x="61.7" y="39.9">2</text>
<text x="74.4" y="39.9">4</text>
<text x="222" y="38.8" transform="rotate(-90 222 38.8)">2</text>
<text x="256.7" y="40.6">1</text>
<text x="152.6" y="45.7">2</text>
<text x="163.6" y="42.6" transform="rotate(-90 163.6 42.6)">8</text>
<text x="174.1" y="45.7">3</text>
<text x="180.6" y="46.6">Clock</text>
<text x="244.9" y="44.1">MISO</text>
<text x="245.4" y="46.6">MOSI</text>
<text x="256.7" y="43.2">2</text>
<text x="256.7" y="45.7">3</text>
<text x="50.2" y="50.8" transform="rotate(-90 50.2 50.8)">ForkOut</text>
<text x="121.9" y="51.7">ForkOut</text>
<text x="152.6" y="50.8">5</text>
<text x="174.1" y="50.8">7</text>
<text x="246.2" y="49.1">SCK</text>
<text x="246.4" y="51.7">RST</text>
<text x="256.7" y="48.3">4</text>
<text x="256.7" y="50.8">5</text>
<text x="256.7" y="53.3">6</text>
<text x="152.6" y="55.9">4</text>
<text x="174.1" y="55.9">6</text>
<text x="213.5" y="55.9">1</text>
<text x="213.5" y="58.4">2</text>
<text x="237.8" y="59.3">LED_STATUS</text>
<text x="244.6" y="56.8">Clock</text>
<text x="245.9" y="54.2">PPS</text>
<text x="256.7" y="55.9">7</text>
<text x="256.7" y="58.4">8</text>
<text x="36.3" y="65.3">2</text>
<text x="43.4" y="60.4" transform="rotate(-90 43.4 60.4)">1</text>
<text x="96" y="65.3">2</text>
<text x="103.1" y="60.4" transform="rotate(-90 103.1 60.4)">1</text>
<text x="163.6" y="60.4" transform="rotate(-90 163.6 60.4)">1</text>
<text x="213.5" y="61">3</text>
<text x="213.5" y="63.5">4</text>
<text x="245.7" y="64.4">RXD</text>
<text x="245.9" y="61.8">TXD</text>
<text x="256.2" y="63.5">10</text>
<text x="256.7" y="61">9</text>
<text x="43.4" y="68" transform="rotate(-90 43.4 68)">3</text>
<text x="103.1" y="68" transform="rotate(-90 103.1 68)">3</text>
<text x="10.4" y="85.9">B</text>
<text x="285.4" y="85.9">B</text>
<text x="44.2" y="93.9" transform="rotate(-90 44.2 93.9)">20</text>
<text x="103.9" y="93.9" transform="rotate(-90 103.9 93.9)">16</text>
<text x="19.8" y="99.9">RST</text>
<text x="30" y="99.1">1</text>
<text x="112.1" y="96.5">15</text>
<text x="112.5" y="99.1">1</text>
<text x="112.5" y="101.6">2</text>
<text x="14.8" y="105">LED_STATUS</text>
<text x="30" y="104.1">5</text>
<text x="94.3" y="104.1">10</text>
<text x="112.5" y="104.1">3</text>
<text x="112.5" y="106.7">4</text>
<text x="16.6" y="110.1">LED_INPUT</text>
<text x="30" y="109.2">4</text>
<text x="71.9" y="112.6">MOSI</text>
<text x="94.3" y="111.8">13</text>
<text x="112.5" y="109.2">5</text>
<text x="112.5" y="111.8">6</text>
<text x="163.3" y="111.8">3</text>
<text x="190" y="111.8">3</text>
<text x="216.7" y="111.8">3</text>
<text x="243.4" y="111.8">3</text>
<text x="270" y="111.8">3</text>
<text x="71.4" y="115.2">MISO</text>
<text x="71.9" y="117.7">SCK</text>
<text x="112.5" y="114.3">7</text>
<text x="112.5" y="119.4">9</text>
<text x="163.3" y="114.3">8</text>
<text x="190" y="114.3">8</text>
<text x="216.7" y="114.3">8</text>
<text x="243.4" y="114.3">8</text>
<text x="270" y="114.3">8</text>
<text x="57.9" y="121.9">2</text>
<text x="57.9" y="124.5">3</text>
<text x="62.5" y="125.3">TXD</text>
<text x="63" y="122.8">RXD</text>
<text x="103.9" y="123.9" transform="rotate(-90 103.9 123.9)">8</text>
<text x="167.9" y="125.2" transform="rotate(-90 167.9 125.2)">1</text>
<text x="194.6" y="125.2" transform="rotate(-90 194.6 125.2)">1</text>
<text x="221.2" y="125.2" transform="rotate(-90 221.2 125.2)">1</text>
<text x="247.9" y="125.2" transform="rotate(-90 247.9 125.2)">1</text>
<text x="274.6" y="125.2" transform="rotate(-90 274.6 125.2)">1</text>
<text x="57.9" y="127">6</text>
<text x="57.9" y="129.5">7</text>
<text x="63" y="130.4">ROT_CLK</text>
<text x="63" y="127.9">ROT_SW</text>
<text x="160.8" y="130">2</text>
<text x="187.5" y="130">2</text>
<text x="214.1" y="130">2</text>
<text x="240.8" y="130">2</text>
<text x="267.5" y="130">2</text>
<text x="10.4" y="135.9">C</text>
<text x="57.5" y="137.2">11</text>
<text x="57.9" y="132.1">8</text>
<text x="57.9" y="134.6">9</text>
<text x="63" y="133">ROT_DATA</text>
<text x="63" y="135.5">Clock</text>
<text x="167.9" y="132.8" transform="rotate(-90 167.9 132.8)">3</text>
<text x="194.6" y="132.8" transform="rotate(-90 194.6 132.8)">3</text>
<text x="221.2" y="132.8" transform="rotate(-90 221.2 132.8)">3</text>
<text x="247.9" y="132.8" transform="rotate(-90 247.9 132.8)">3</text>
<text x="274.6" y="132.8" transform="rotate(-90 274.6 132.8)">3</text>
<text x="285.4" y="135.9">C</text>
<text x="62.5" y="138">PPS</text>
<text x="44.2" y="147.3" transform="rotate(-90 44.2 147.3)">10</text>
<text x="95.5" y="149.5">ROT_DATA</text>
<text x="108.6" y="148.6">A</text>
<text x="120.9" y="148.6">S1</text>
<text x="126" y="149.5">ROT_SW</text>
<text x="96.8" y="154.6">ROT_CLK</text>
<text x="108.6" y="153.7">B</text>
<text x="108.6" y="151.1">C</text>
<text x="120.9" y="153.7">S2</text>
<text x="54" y="164.6" transform="rotate(-90 54 164.6)">LED_INPUT</text>
<text x="28.7" y="168.5">LED_STATUS</text>
<text x="88.4" y="176.5">1</text>
<text x="101.1" y="176.5">3</text>
<text x="10.4" y="185.9">D</text>
<text x="95" y="183.6" transform="rotate(-90 95 183.6)">2</text>
<text x="285.4" y="185.9">D</text>
<text x="35" y="199.9">1</text>
<text x="85" y="199.9">2</text>
<text x="135" y="199.9">3</text>
<text x="185" y="199.9">4</text>
<text x="235" y="199.9">5</text>
<text x="285" y="199.9">6</text>
</g>
<g font-size="1.8" fill="#008484">
<text x="77.5" y="16.9">+5V</text>
<text x="51.3" y="29.9">100n</text>
<text x="52.2" y="27.6">C1</text>
<text x="63.7" y="29.5">TuningFork</text>
<text x="67" y="27.2">U10</text>
<text x="80.7" y="25.2">R7</text>
<text x="80.7" y="27.5">1k</text>
<text x="162.6" y="29.6">+5V</text>
<text x="211" y="28.8">C9</text>
<text x="84.8" y="35.3">D1</text>
<text x="210.1" y="31.1">100n</text>
<text x="225" y="35.9">J3</text>
<text x="251.5" y="34.6">+5V</text>
<text x="40.7" y="41">+5V</text>
<text x="85.2" y="37.6">1N4148</text>
<text x="136.8" y="40.3">R8</text>
<text x="166.2" y="40.3">NE555</text>
<text x="166.5" y="37.8">U1</text>
<text x="225.3" y="38.2">Conn_Coaxial</text>
<text x="33.7" y="45.4">R1</text>
<text x="33.8" y="47.7">1k</text>
<text x="56.6" y="46">GND</text>
<text x="132.6" y="47.6">100n</text>
<text x="133.5" y="45.3">C4</text>
<text x="134.8" y="42.6">100k</text>
<text x="155.4" y="46.6">TR</text>
<text x="164.5" y="47.7" transform="rotate(-90 164.5 47.7)">VCC</text>
<text x="170.8" y="46.6">Q</text>
<text x="208.3" y="47.3">+9V</text>
<text x="220.4" y="46">GND</text>
<text x="35.6" y="53.7">1M</text>
<text x="35.7" y="51.4">R2</text>
<text x="43.9" y="49.2">R3</text>
<text x="44.1" y="51.5">4.7k</text>
<text x="56.9" y="53.9">10k</text>
<text x="57.3" y="51.6">R4</text>
<text x="72.1" y="52.7">47n</text>
<text x="72.5" y="50.4">C3</text>
<text x="82.3" y="53.9">10k</text>
<text x="82.7" y="51.6">R5</text>
<text x="95.3" y="53.7">1M</text>
<text x="95.4" y="51.4">R6</text>
<text x="155.4" y="51.7">CV</text>
<text x="169.3" y="51.7">DIS</text>
<text x="261.3" y="52.4">J6</text>
<text x="155.4" y="56.8">R</text>
<text x="164.5" y="58.2" transform="rotate(-90 164.5 58.2)">GND</text>
<text x="168.6" y="56.8">THR</text>
<text x="196.6" y="56.7">PWR_FLAG</text>
<text x="261.9" y="54.7">Conn_01x08_Male</text>
<text x="44.4" y="63.3">Q1</text>
<text x="44.6" y="65.6">BC547</text>
<text x="69.2" y="63.3">C2</text>
<text x="69.3" y="65.6">47n</text>
<text x="104.1" y="63.3">Q2</text>
<text x="104.3" y="65.6">BC547</text>
<text x="134.8" y="62.9">100k</text>
<text x="136.8" y="60.6">R9</text>
<text x="196.6" y="64.3">PWR_FLAG</text>
<text x="218.1" y="60">J5</text>
<text x="218.7" y="62.3">Conn_01x02_Male</text>
<text x="207.7" y="71.4">GND</text>
<text x="60.4" y="77.7">GND</text>
<text x="162" y="72.6">GND</text>
<text x="43.2" y="82.9">+5V</text>
<text x="45.9" y="89.8">U2</text>
<text x="102.9" y="85.4">+5V</text>
<text x="105.6" y="89.8">U3</text>
<text x="156.4" y="88.1">U4</text>
<text x="183" y="88.1">U5</text>
<text x="209.7" y="88.1">U6</text>
<text x="236.4" y="88.1">U7</text>
<text x="263" y="88.1">U8</text>
<text x="21.3" y="93.7">R10</text>
<text x="46.5" y="92.4">ATtiny2313A-PU</text>
<text x="106.8" y="92.4">74HC595</text>
<text x="117.8" y="92.2">R12</text>
<text x="118.4" y="94.5">1k</text>
<text x="126.6" y="94.7">R16</text>
<text x="151.9" y="90.4">SC39-11YWA</text>
<text x="178.6" y="90.4">SC39-11YWA</text>
<text x="205.3" y="90.4">SC39-11YWA</text>
<text x="232" y="90.4">SC39-11YWA</text>
<text x="258.6" y="90.4">SC39-11YWA</text>
<text x="21.6" y="96.1">10k</text>
<text x="32.3" y="99.9">PA2/RESET</text>
<text x="45.1" y="98.5" transform="rotate(-90 45.1 98.5)">VCC</text>
<text x="53.2" y="99.9">PB0</text>
<text x="97" y="97.4">SER</text>
<text x="104.8" y="98.5" transform="rotate(-90 104.8 98.5)">VCC</text>
<text x="108.6" y="99.9">QB</text>
<text x="108.6" y="97.4">QA</text>
<text x="117.8" y="97.3">R13</text>
<text x="118.4" y="99.6">1k</text>
<text x="126.6" y="99.8">R17</text>
<text x="127.3" y="97">1k</text>
<text x="152.9" y="97.4">A</text>
<text x="152.9" y="99.9">B</text>
<text x="179.6" y="97.4">A</text>
<text x="179.6" y="99.9">B</text>
<text x="206.2" y="97.4">A</text>
<text x="206.2" y="99.9">B</text>
<text x="232.9" y="97.4">A</text>
<text x="232.9" y="99.9">B</text>
<text x="259.6" y="97.4">A</text>
<text x="259.6" y="99.9">B</text>
<text x="32.3" y="105">PA0/XTAL1</text>
<text x="53.2" y="102.5">PB1</text>
<text x="53.2" y="105">PB2</text>
<text x="53.2" y="107.6">PB3</text>
<text x="97" y="105">SRCLR</text>
<text x="97" y="102.5">SRCLK</text>
<text x="108.6" y="102.5">QC</text>
<text x="108.6" y="105">QD</text>
<text x="108.7" y="107.6">QE</text>
<text x="117.8" y="102.4">R14</text>
<text x="118.4" y="104.7">1k</text>
<text x="126.6" y="104.9">R18</text>
<text x="127.3" y="102.1">1k</text>
<text x="127.3" y="107.2">1k</text>
<text x="152.9" y="107.6">E</text>
<text x="152.9" y="105">D</text>
<text x="152.9" y="102.5">C</text>
<text x="179.6" y="107.6">E</text>
<text x="179.6" y="105">D</text>
<text x="179.6" y="102.5">C</text>
<text x="206.2" y="107.6">E</text>
<text x="206.2" y="105">D</text>
<text x="206.2" y="102.5">C</text>
<text x="232.9" y="107.6">E</text>
<text x="232.9" y="105">D</text>
<text x="232.9" y="102.5">C</text>
<text x="259.6" y="107.6">E</text>
<text x="259.6" y="105">D</text>
<text x="259.6" y="102.5">C</text>
<text x="32.3" y="110.1">PA1/XTAL2</text>
<text x="53.2" y="110.1">PB4</text>
<text x="53.2" y="112.6">PB5</text>
<text x="97" y="110.1">RCLK</text>
<text x="97" y="112.6">OE</text>
<text x="108.5" y="112.6">QG</text>
<text x="108.8" y="110.1">QF</text>
<text x="152.9" y="112.6">G</text>
<text x="152.9" y="110.1">F</text>
<text x="159.5" y="112.6">CC</text>
<text x="179.6" y="112.6">G</text>
<text x="179.6" y="110.1">F</text>
<text x="186.2" y="112.6">CC</text>
<text x="206.2" y="112.6">G</text>
<text x="206.2" y="110.1">F</text>
<text x="212.8" y="112.6">CC</text>
<text x="232.9" y="112.6">G</text>
<text x="232.9" y="110.1">F</text>
<text x="239.5" y="112.6">CC</text>
<text x="259.6" y="112.6">G</text>
<text x="259.6" y="110.1">F</text>
<text x="266.2" y="112.6">CC</text>
<text x="53.2" y="115.2">PB6</text>
<text x="53.2" y="117.7">PB7</text>
<text x="108.6" y="115.2">QH</text>
<text x="117.8" y="115.2">R15</text>
<text x="118.4" y="117.8">1k</text>
<text x="126.6" y="118.2">R19</text>
<text x="152.9" y="115.2">DP</text>
<text x="159.5" y="115.2">CC</text>
<text x="179.6" y="115.2">DP</text>
<text x="186.2" y="115.2">CC</text>
<text x="206.2" y="115.2">DP</text>
<text x="212.8" y="115.2">CC</text>
<text x="232.9" y="115.2">DP</text>
<text x="239.5" y="115.2">CC</text>
<text x="259.6" y="115.2">DP</text>
<text x="266.2" y="115.2">CC</text>
<text x="53.2" y="122.8">PD0</text>
<text x="53.2" y="125.3">PD1</text>
<text x="104.8" y="121.7" transform="rotate(-90 104.8 121.7)">GND</text>
<text x="108.2" y="120.3">QH'</text>
<text x="127.3" y="120.5">1k</text>
<text x="53.2" y="127.9">PD2</text>
<text x="53.2" y="130.4">PD3</text>
<text x="168.9" y="128">Q3</text>
<text x="169.1" y="130.3">BC547</text>
<text x="195.5" y="128">Q4</text>
<text x="195.8" y="130.3">BC547</text>
<text x="222.2" y="128">Q5</text>
<text x="222.4" y="130.3">BC547</text>
<text x="248.9" y="128">Q6</text>
<text x="249.1" y="130.3">BC547</text>
<text x="275.5" y="128">Q7</text>
<text x="275.8" y="130.3">BC547</text>
<text x="53.2" y="133">PD4</text>
<text x="53.2" y="135.5">PD5</text>
<text x="102.3" y="133.6">GND</text>
<text x="159.5" y="133">R20</text>
<text x="159.6" y="135.3">10k</text>
<text x="186.2" y="133">R21</text>
<text x="186.3" y="135.3">10k</text>
<text x="212.9" y="133">R22</text>
<text x="212.9" y="135.3">10k</text>
<text x="239.5" y="133">R23</text>
<text x="239.6" y="135.3">10k</text>
<text x="266.2" y="133">R24</text>
<text x="266.3" y="135.3">10k</text>
<text x="21.6" y="141.3">+5V</text>
<text x="53.2" y="138">PD6</text>
<text x="113.7" y="142.7">SW1</text>
<text x="164.5" y="141.2">GND</text>
<text x="191.2" y="141.2">GND</text>
<text x="217.9" y="141.2">GND</text>
<text x="244.6" y="141.2">GND</text>
<text x="271.2" y="141.2">GND</text>
<text x="45.1" y="144.5" transform="rotate(-90 45.1 144.5)">GND</text>
<text x="105.4" y="145.1">Rotary_Encoder_Switch</text>
<text x="24.9" y="153.1">1k</text>
<text x="24.9" y="150.8">R26</text>
<text x="42.6" y="155.2">GND</text>
<text x="26" y="161.1">D3</text>
<text x="25.9" y="163.4">LED</text>
<text x="113.7" y="166.6">GND</text>
<text x="26" y="172.5">D4</text>
<text x="56.4" y="173.6">LED</text>
<text x="56.5" y="171.3">D2</text>
<text x="67.4" y="170.5">+9V</text>
<text x="92.8" y="173.6">L7805</text>
<text x="94.1" y="171.3">U9</text>
<text x="129.6" y="171.8">+5V</text>
<text x="25.9" y="174.8">LED</text>
<text x="90.4" y="177.4">IN</text>
<text x="96.3" y="177.4">OUT</text>
<text x="24.9" y="185">1k</text>
<text x="24.9" y="182.6">R27</text>
<text x="55.3" y="183.7">1k</text>
<text x="55.4" y="181.4">R25</text>
<text x="71.7" y="181.4">C5</text>
<text x="72" y="183.7">100n</text>
<text x="83.4" y="181.4">C101</text>
<text x="83.5" y="183.7">100µ</text>
<text x="95.9" y="181.6" transform="rotate(-90 95.9 181.6)">GND</text>
<text x="110" y="181.4">C102</text>
<text x="110.1" y="183.7">100n</text>
<text x="122.7" y="181.4">C103</text>
<text x="122.8" y="183.7">100n</text>
<text x="134.1" y="181.4">C104</text>
<text x="134.2" y="183.7">100n</text>
<text x="145.6" y="181.4">C105</text>
<text x="145.6" y="183.7">100n</text>
<text x="157" y="181.4">C106</text>
<text x="157" y="183.7">100n</text>
<text x="168.4" y="181.4">C107</text>
<text x="168.5" y="183.7">100n</text>
<text x="21" y="194.6">GND</text>
<text x="51.5" y="193.3">GND</text>
<text x="93.4" y="193.3">GND</text>
<text x="129" y="193.3">GND</text>
</g>
<g font-size="1.8">
<text x="57.5" y="99.1">12D1EN</text>
<text x="57.5" y="101.6">13D2EN</text>
<text x="87.9" y="101.6">SRCLK 11</text>
<text x="87.9" y="96.5">SRDAT 14</text>
<text x="133.4" y="101.6">SC</text>
<text x="133.4" y="99.1">SB</text>
<text x="133.4" y="96.5">SA</text>
<text x="147.4" y="101.6">SC 7</text>
<text x="147.4" y="99.1">SB 9</text>
<text x="147.4" y="96.5">SA 10</text>
<text x="174.1" y="101.6">SC 7</text>
<text x="174.1" y="99.1">SB 9</text>
<text x="174.1" y="96.5">SA 10</text>
<text x="200.7" y="96.5">SA 10</text>
<text x="200.7" y="99.1">SB 9</text>
<text x="200.7" y="101.6">SC 7</text>
<text x="227.4" y="99.1">SB 9</text>
<text x="227.4" y="101.6">SC 7</text>
<text x="227.4" y="96.5">SA 10</text>
<text x="254.1" y="101.6">SC 7</text>
<text x="254.1" y="96.5">SA 10</text>
<text x="254.1" y="99.1">SB 9</text>
<text x="57.5" y="104.1">14D3EN</text>
<text x="57.5" y="106.7">15D4EN</text>
<text x="133.4" y="104.1">SD</text>
<text x="133.5" y="106.7">SE</text>
<text x="147.4" y="104.1">SD 5</text>
<text x="147.5" y="106.7">SE 4</text>
<text x="174.1" y="104.1">SD 5</text>
<text x="174.2" y="106.7">SE 4</text>
<text x="200.7" y="104.1">SD 5</text>
<text x="200.8" y="106.7">SE 4</text>
<text x="227.4" y="104.1">SD 5</text>
<text x="227.5" y="106.7">SE 4</text>
<text x="254.1" y="104.1">SD 5</text>
<text x="254.2" y="106.7">SE 4</text>
<text x="57.5" y="109.2">16D5EN</text>
<text x="57.5" y="111.8">17LATCH</text>
<text x="88" y="109.2">LATCH 12</text>
<text x="133.3" y="111.8">SG</text>
<text x="133.6" y="109.2">SF</text>
<text x="147.3" y="111.8">SG 1</text>
<text x="147.6" y="109.2">SF 2</text>
<text x="174" y="111.8">SG 1</text>
<text x="174.3" y="109.2">SF 2</text>
<text x="200.6" y="111.8">SG 1</text>
<text x="200.9" y="109.2">SF 2</text>
<text x="227.3" y="111.8">SG 1</text>
<text x="227.6" y="109.2">SF 2</text>
<text x="254" y="111.8">SG 1</text>
<text x="254.3" y="109.2">SF 2</text>
<text x="57.5" y="114.3">18SRDAT</text>
<text x="57.5" y="116.8">19SRCLK</text>
<text x="132.3" y="114.3">SDP</text>
<text x="146.2" y="114.3">SDP 6</text>
<text x="172.9" y="114.3">SDP 6</text>
<text x="199.6" y="114.3">SDP 6</text>
<text x="226.2" y="114.3">SDP 6</text>
<text x="252.9" y="114.3">SDP 6</text>
<text x="157.2" y="142.1" transform="rotate(-90 157.2 142.1)">D1EN</text>
<text x="183.9" y="142.1" transform="rotate(-90 183.9 142.1)">D2EN</text>
<text x="210.6" y="142.1" transform="rotate(-90 210.6 142.1)">D3EN</text>
<text x="237.2" y="142.1" transform="rotate(-90 237.2 142.1)">D4EN</text>
<text x="263.9" y="142.1" transform="rotate(-90 263.9 142.1)">D5EN</text>
</g>
<g font-size=".7" fill="#840000">
<text x="154.7" y="106.1">E</text>
<text x="155" y="103">F</text>
<text x="157" y="106.8">D</text>
<text x="157.2" y="103.8">G</text>
<text x="157.5" y="102.3">A</text>
<text x="159.5" y="106.1">C</text>
<text x="159.8" y="103">B</text>
<text x="160.6" y="107.6">DP</text>
<text x="181.4" y="106.1">E</text>
<text x="181.7" y="103">F</text>
<text x="183.6" y="106.8">D</text>
<text x="183.9" y="103.8">G</text>
<text x="184.1" y="102.3">A</text>
<text x="186.2" y="106.1">C</text>
<text x="186.4" y="103">B</text>
<text x="187.2" y="107.6">DP</text>
<text x="208.1" y="106.1">E</text>
<text x="208.3" y="103">F</text>
<text x="210.3" y="106.8">D</text>
<text x="210.5" y="103.8">G</text>
<text x="210.8" y="102.3">A</text>
<text x="212.9" y="106.1">C</text>
<text x="213.1" y="103">B</text>
<text x="213.9" y="107.6">DP</text>
<text x="234.7" y="106.1">E</text>
<text x="235" y="103">F</text>
<text x="237" y="106.8">D</text>
<text x="237.2" y="103.8">G</text>
<text x="237.5" y="102.3">A</text>
<text x="239.5" y="106.1">C</text>
<text x="239.8" y="103">B</text>
<text x="240.6" y="107.6">DP</text>
<text x="261.4" y="106.1">E</text>
<text x="261.7" y="103">F</text>
<text x="263.7" y="106.8">D</text>
<text x="263.9" y="103.8">G</text>
<text x="264.2" y="102.3">A</text>
<text x="266.2" y="106.1">C</text>
<text x="266.4" y="103">B</text>
<text x="267.2" y="107.6">DP</text>
</g>
</svg>
